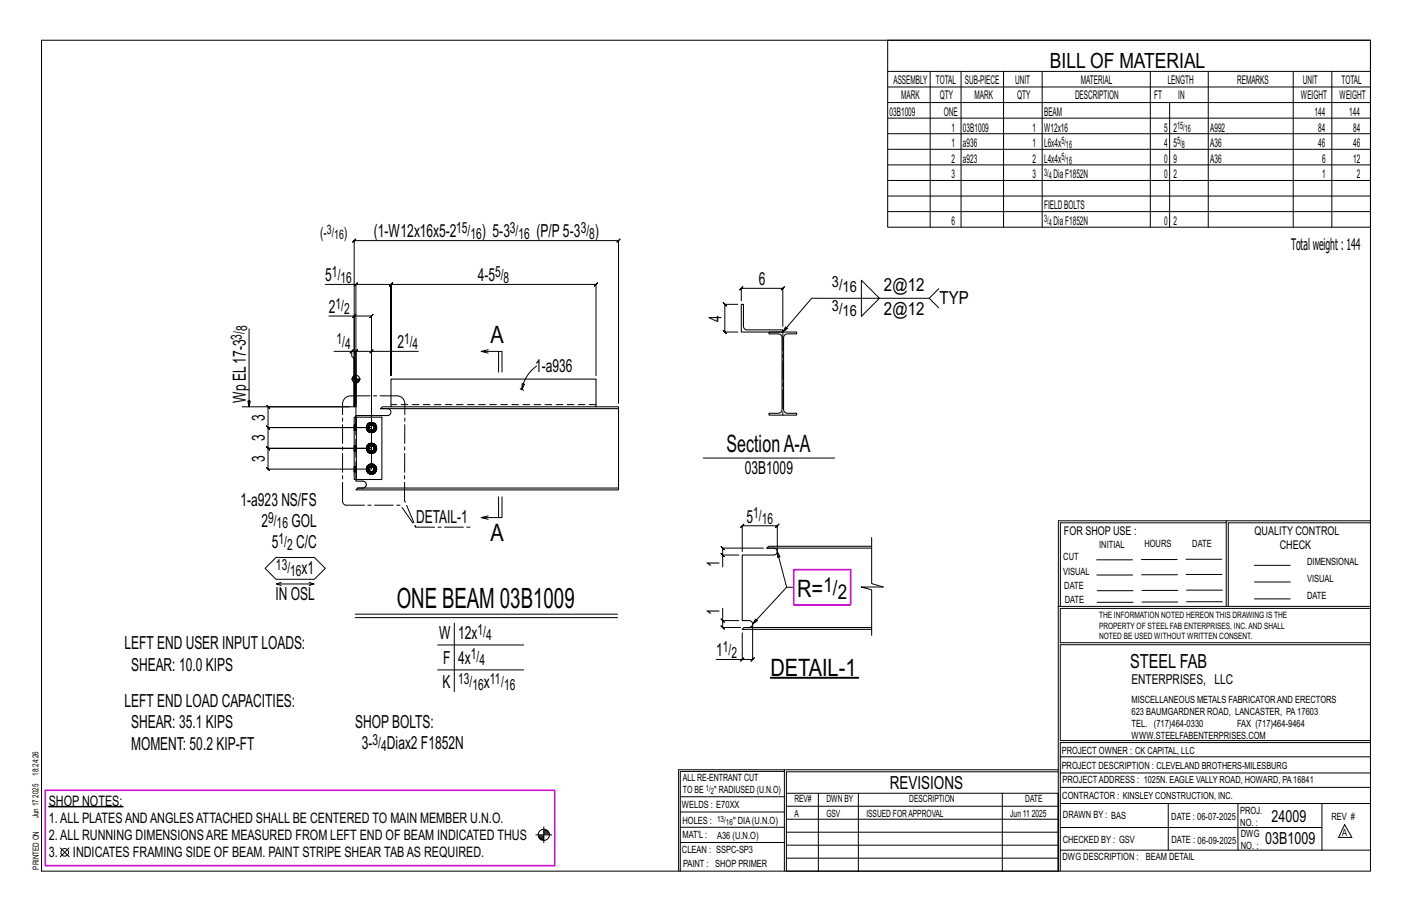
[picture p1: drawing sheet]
<svg xmlns="http://www.w3.org/2000/svg" width="432mm" height="279mm" viewBox="0 0 432 279" stroke-linecap="round" stroke-linejoin="round" font-family="sans-serif">
<path d="M235.6 207h27v.3h-27zM14.9 246.5h22.7v.2h-22.7z" fill="#000" stroke="#000" stroke-width=".31"/>
<g fill="none" stroke="#000" stroke-width=".31">
<path d="M12.7 12.3h406.4v254h-406.4zM271.5 12.3h147.6v57.2h-147.6zM271.5 21.8h147.6M271.5 26.6h147.6M271.5 31.4h147.6M271.5 36.1h147.6M284.5 21.8v47.7M293.9 21.8v47.7M306.9 21.8v47.7M318.7 21.8v47.7M351.8 21.8v47.7M357.7 31.4v38.1"/>
<path d="M369.5 21.8v47.7M395.5 21.8v47.7M407.3 21.8v47.7M271.5 40.9h147.6M271.5 45.6h147.6M271.5 50.4h147.6M271.5 55.2h147.6M271.5 59.9h147.6M271.5 64.7h147.6M99.5 86.9h9.3v37.5v-17l-.5 .5 1-1-.5 .5h4.8M100.6 96.6h7.7v27.8v-14.7l-.7-.8v-1.5h-5.5M108.3 96.6h5.3l-.5 .5 1-1-.5 .5v46.8h-31.6l.5 .5-1-1 .5 .5v-6.3l.5 .5-1-1 .5 .5h31.6h-31.6l.5 .5-1-1 .5 .5v-6.4l.5 .5-1-1 1 1-1-1 .5 .5v-6.3l.5 .5-1-1 .5 .5h24.9"/>
<path d="M108.8 96.1l-1 1zM108.8 86.9h10.8l-.5 .5 1-1-.5 .5v27.9v-27.9l-.5 .5 1-1-.5 .5h62.7l-.5 .5 1-1-.5 .5v27.9M109.3 86.4l-1 1zM225.6 93h-3.9l-.5-.5 1 1-.5-.5v8.5l-.5-.5 1 1-.5-.5h3.9M226.7 92v-3.9l-.5 .5 1-1-.5 .5h12.7l-.5 .5 1-1-.5 .5v11.7M263.4 85.7l5.5 5.5-5.5 5.5zM284.2 91.2l2.9 2.9M287.1 88.2l-2.9 3h-36l-8.8 10.3 .8-1.6 .6 .5-1.4 1.1M76.2 100.5v23.9l-.4-1.8h.7l-.3 1.8M107.1 107.9l1-1zM107.4 115.9h2.8M107.6 107.4h1.2l-.5 .5 1-1-.5 .5v23.3"/>
<path d="M107.8 115.4v.5M108 115.1v.8M108.2 114.9v1M108.4 114.8v1.1M108.6 114.7v1.2M108.8 114.5v8.8M109.1 115.9v1.1M109.3 115.9v1.1M109.5 115.9v1M109.7 115.9v.8M109.9 115.9v.5M114.1 106.9l-1 1z"/>
<path d="M127.9 107.4h-14.3v23.3h-31.6h31.6M149.3 107.9l-2.1-.5h6.3v6.4M149.3 106.9l-2.1 .5M152.5 107.4v6.4M159.1 118.7l.5 .4M159.6 119.1l.5 .3M159.7 117.3l.7 .2-.8 1.6zM164.1 111.9a11.1 11.1 0 0 0-4.5 7.2M112.1 137.1h.5M112.1 130.7h.5M112.2 136.5l.5 .2-.1 .4M112.2 130.1l.5 .2-.1 .4"/>
<path d="M112.5 138.1l.5 .4M112.5 131.8l.5 .3M112.6 137.1l.1 .4-.5 .1M112.6 130.7l.1 .4-.5 .2M112.7 136.7l.2-.4-.4-.3a1.52 1.52 0 0 0 0 2.1l.4-.3-.2-.3M112.7 130.3l.2-.3-.4-.4a1.52 1.52 0 0 0 0 2.2l.4-.4-.2-.3M112.9 137.8l.3 .2-.2 .5 .6 .1M112.9 131.4l.3 .2-.2 .5 .6 .1M113 135.6l-.5 .4M113 129.3l-.5 .3M113.2 138l.4 .1v.5l.6-.1M113.2 131.6l.4 .1v.5l.6-.1"/>
<path d="M113.6 135.5l-.6 .1 .2 .5-.3 .2M113.6 136l.4 .1 .2-.5 .5 .4-.4 .3M113.6 129.2l-.6 .1 .2 .5-.3 .2M113.6 129.7l.4 .1 .2-.5 .5 .3-.4 .4M114 136.1l.3 .2 .3 .8h.5l-.1 .5M114 129.8l.3 .2 .3 .7h.5l-.1 .6M114.2 135.6l-.6-.1v.5l-.4 .1M114.2 129.3l-.6-.1v.5l-.4 .1M114.3 137.8l.4 .3-.5 .4-.2-.5-.4 .1M114.3 131.4l.4 .4-.5 .3-.2-.5-.4 .1M114.5 137.5l.5 .1-.3 .5M114.5 131.1l.5 .2-.3 .5"/>
<path d="M114.6 137.1l-.3 .7-.3 .2M114.6 130.7l-.3 .7-.3 .2M114.7 136l.3 .5-.5 .2M114.7 129.6l.3 .5-.5 .2M115 136.5l.1 .6M115 130.1l.1 .6M189.1 123.3v-49.7l.5-.5-1 1 .5-.5h-80.8l.5-.5-1 1 .5-.5v50.8h-34.2M112.1 143.4h.5M112.2 142.8l.5 .2-.1 .4M112.5 144.5l.5 .3M112.6 143.4l.1 .4-.5 .2M112.7 143l.2-.3-.4-.4a1.52 1.52 0 0 0 0 2.2l.4-.4-.2-.3"/>
<path d="M112.9 144.1l.3 .2-.2 .5 .6 .1M113 142l-.5 .3M113.2 144.3l.4 .1v.5l.6-.1M113.6 141.9l-.6 .1 .2 .5-.3 .2M113.6 142.4l.4 .1 .2-.5 .5 .3-.4 .4M114 142.5l.3 .2 .3 .7h.5l-.1 .6M114.2 142l-.6-.1v.5l-.4 .1M114.3 144.1l.4 .4-.5 .3-.2-.5-.4 .1M114.5 143.8l.5 .2-.3 .5M114.6 143.4l-.3 .7-.3 .2M114.7 142.3l.3 .5-.5 .2M115 142.8l.1 .6"/>
<path d="M149.3 157.7l-2.1 .5M152.5 151.9v6.3M153.5 151.9v6.3h-6.3l2.1 .5M215 140h40.3M375 159.8h-50.7v25.6M375 159.2h-51.3l-.1 107.1M419.1 159.2h-44.1v26.2M419.1 159.8h-43.5v25.6M81.1 173.7l3.3-3.3h11.7l3.4 3.3-3.4 3.4h-11.7zM84.6 178.5h11.4l-1.4 .5M86 178l-1.4 .5 1.4 .5M94.6 178l1.4 .5"/>
<path d="M220.5 169.2l1 1zM225.9 169.7h-4.9v3.6M227 168.6v-7.9l-.5 .5 1-1-.5 .5h10.7l-.5 .5 1-1-.5 .5v7.9l2.9 10.9M233.5 167.6h-12.5l-.5-.5 1 1-.5-.5v2.1M237.7 168.6l.8 1.6-.7 .2zM242.7 179.5h-2.1l-10.4 11.3 .9-1.6 .5 .5-1.4 1.1v10.8l.5-.5-1 1 .5-.5h-3.2M266.6 164.3v14.1l3.5 1h-6.8l3.3 .9v13.9M335.4 171.1h10.9M335.4 175.8h11M349 171h11M349.1 175.7h11M362.7 171h10.9"/>
<path d="M362.7 175.6h11M383.6 172.8h11M383.6 177.9h11M108.6 187.7h80.2M108.6 188.8h80.2M133.8 197.2h26.3M138.9 190.5v20.9M220.5 189.2l1 1zM221 185.9v3.8h4.9M221 189.7v2.1l-.5-.5 1 1-.5-.5h5.5M227 193.4v8.2h-8M323.7 185.4h95.4"/>
<path d="M335.5 184.1h11M335.5 180.6h11M349.2 184h11M349.2 180.5h11M362.9 180.4h10.9M362.9 184h10.9M383.6 183.1h11M419.1 186h-94.9v10.5h94.9M419.1 197.1h-94.9v29.3h94.9v.6h-94.9v39.3M133.8 204.8h26.3M227 201.6l.5-.5-1 1zM239.9 235.8h-31.9v30.5"/>
<path d="M239.9 235.3h-32.4v31M323.6 235.3h-83.7v31M323.6 235.9h-83.1v6.6M324.2 236.3h94.9M324.2 231.4h94.9M18.4 259.2l2.7 2.7M21.1 259.2l-2.7 2.7M163.8 255.2h5M164.6 255.5h1.7M164.7 255.8h1.6M164.8 256.1h1.5M165 256.4h1.3"/>
<path d="M165.4 256.6h.9M166.3 252.8v4.9M166.3 254.1h1.3M166.3 253.8h.9M166.3 254.6h1.6M166.3 254.3h1.5M166.3 254.9h1.7M208 252.9h31.9M208 257.5h31.9M208 243.6h31.9M208 248.2h31.9M240.5 242.5h83.1v23.8h-83.1z"/>
<path d="M240.5 258.4h83.1M240.5 254.4h83.1M240.5 250.4h83.1M240.5 246.5h83.1M250.3 242.5v23.8M262.5 242.5v23.8M306.5 242.5v23.8M324.2 253h80.1M324.2 245.6h94.9M324.2 259.9h94.9M324.2 240.7h94.9M357.3 245.6v14.3"/>
<path d="M378.6 245.6v14.3M404.3 245.6v14.3M411.2 252.1l2.2 3.9h-4zM240.5 262.3h83.1"/>
<circle cx="108.8" cy="115.9" r="1.16"/>
<circle cx="166.3" cy="255.2" r="1.71"/>
<circle cx="19.8" cy="260.6" r="1.17"/>
</g>
<path d="M242.7 174.1h17.4v10.8h-17.4zM13.8 241.6h155.8v23h-155.8z" fill="none" stroke="#f0f" stroke-width=".5"/>
<g fill="none" stroke="#000" stroke-width=".32">
<path d="M226.7 93h.7v6.8a1.06 1.06 0 0 0 1 1h11v.7h-12.7zM119.6 115.9h62.7v8.5h-62.7zM235.2 101.5h8.4v.6h-2.8a1.16 1.16 0 0 0-1.2 1.1v22a1.16 1.16 0 0 0 1.2 1.1h2.8v.6h-8.4v-.6h2.8a1.16 1.16 0 0 0 1.2-1.1v-22a1.16 1.16 0 0 0-1.2-1.1h-2.8zM108.3 127.5h.7v19.1h-.7zM109 127.5h7.8v19.1h-7.8M116.4 124.9h2.1a1.06 1.06 0 0 1 1.1 1.1 1.06 1.06 0 0 1-1.1 1h-9.7v.5M119.6 124.4h-2.7l-.5 .5M182.3 124.4h6.8v.5h-72.7M189.1 124.9v24.3M108.8 146.6v.5h2.2a1.06 1.06 0 0 1 1 1 1.06 1.06 0 0 1-1 1.1h-1.6M109.4 149.2h79.7v.6h-80.3zM234.5 167.6h2.1a1.06 1.06 0 0 1 1.1 1 1.06 1.06 0 0 1-1.1 1.1h-9.6v20h2.1a1.06 1.06 0 0 1 1.1 1.1 1.06 1.06 0 0 1-1.1 1h-1.6"/>
<path d="M266.6 167h-31.5l-.6 .5 32.1 .1M266.6 191.8h-39.1l-.5 .6h39.6"/>
</g>
<g fill="none" stroke="#000" stroke-width=".31" stroke-dasharray="2 1.4">
<path d="M108.3 137.8l.7 .1zM108.3 137.8v-.1M108.3 137.4v.3h.7v.1M108.3 137.1v-.4h.7v.4M108.3 136.7v-.3h.7v.3M108.3 136.4v-.1h.7v.1M108.3 136.3h.7M108.3 131.5l.7 .1zM108.3 131.5v-.2M108.3 131v.3h.7v.2M108.3 130.7v-.3h.7v.3M108.3 130.4v-.3h.7v.3"/>
<path d="M108.3 130.1v-.2h.7v.2M108.3 129.9h.7M108.8 127.5v19.1M109 137.4v-.3h-.7v.3h.7v.3M109 131v-.3h-.7v.3h.7v.3M112 137.1l.1 .6zM112 130.7l.1 .6zM112.1 137.1l.1 .5zM112.1 137.1l.7-1.4-.7 1.4 .7 1.3-.7-1.3h.5M112.1 130.7l.1 .6zM112.1 130.7l.7-1.3-.7 1.3 .7 1.3-.7-1.3h.5M112.1 136.4l-.1 .7z"/>
<path d="M112.1 137.7l.4 .5zM112.1 130.1l-.1 .6zM112.1 131.3l.4 .5zM112.2 137.6l.5-.1-.1-.4M112.2 136.5l.5 .2-.1 .4M112.2 131.3l.5-.2-.1-.4M112.2 130.1l.5 .2-.1 .4M112.5 135.9l-.4 .5zM112.5 138.2l.5 .3zM112.5 135.9l.5-.3zM112.5 129.6l-.4 .5zM112.5 131.8l.5 .4z"/>
<path d="M112.5 129.6l.5-.4zM112.5 138.1l.5 .4zM112.5 138.1l.5 .4M112.5 136l.5-.4zM112.5 136l.5-.4M112.5 131.8l.5 .3zM112.5 131.8l.5 .3M112.5 129.6l.5-.3zM112.5 129.6l.5-.3M112.7 137.5l.5 .5M112.7 136.7l.5-.6M112.7 131.1l.5 .5"/>
<path d="M112.7 130.3l.5-.5M112.8 137.1l.1 .4zM112.8 130.7l.1 .4zM112.8 138.4h1.6zM112.8 135.7h1.6zM112.8 132h1.6zM112.8 129.4h1.6zM112.9 136.3l-.4-.3-.4 1.1 .1-.6v1.1l.3 .5-.3-.5 .3 .5 .4-.3M112.9 130l-.4-.4-.4 1.1 .1-.6v1.2l.3 .5-.3-.5 .3 .5 .4-.4M112.9 136.7l-.1 .4zM112.9 137.5l.3 .2zM112.9 136.7l.3-.3z"/>
<path d="M112.9 130.3l-.1 .4zM112.9 131.1l.3 .3zM112.9 130.3l.3-.3zM113 138.5l.6 .1zM113 135.6l.6-.1zM113 132.2l.6 .1zM113 129.2l.6-.1zM113.2 138l.4 .1v.5l-.6-.1 .6 .1-.6-.1zM113.2 137.7l.4 .1zM113.2 136.4l.4-.1zM113.2 131.6l.4 .1v.5l-.6-.1 .6 .1-.6-.1zM113.2 131.4l.4 .1z"/>
<path d="M113.2 130l.4-.1zM113.6 135.5l-.6 .1 .6-.1-.6 .1 .2 .5 .4-.1M113.6 138.6l.6-.1zM113.6 138.6l.6-.1M113.6 138.1l.4-.1 .2 .5M113.6 137.8l.4-.1zM113.6 136.3l.4 .1zM113.6 135.5l.6 .1-.6-.1 .6 .1-.2 .5-.4-.1zM113.6 135.5l.6 .1zM113.6 129.2l-.6 .1 .6-.1-.6 .1 .2 .5 .4-.1M113.6 132.3l.6-.1zM113.6 132.2l.6-.1z"/>
<path d="M113.6 132.2l.6-.1M113.6 131.7l.4-.1 .2 .5M113.6 131.5l.4-.1zM113.6 129.9l.4 .1zM113.6 129.2l.6 .1-.6-.1 .6 .1-.2 .5-.4-.1zM113.6 129.1l.6 .1zM114 138l.3-.2M114 137.7l.3-.2zM114 136.4l.3 .3zM114 136.1l.3 .2M114 131.6l.3-.2M114 131.4l.3-.3z"/>
<path d="M114 130l.3 .3zM114 129.8l.3 .2M114.2 138.5l.5-.4zM114.2 138.5l.5-.4M114.2 135.6l.5 .4zM114.2 135.6l.5 .4M114.2 132.1l.5-.3zM114.2 132.1l.5-.3M114.2 129.3l.5 .3zM114.2 129.3l.5 .3M114.2 138.5l.5-.3zM114.2 135.6l.5 .3z"/>
<path d="M114.2 132.2l.5-.4zM114.2 129.2l.5 .4zM114.3 136.7l.1 .4zM114.3 130.3l.1 .4zM114.4 135.7l.7 1.4zM114.4 129.4l.7 1.3zM114.4 137.1l-.1 .4zM114.4 130.7l-.1 .4zM114.5 137.5l.5 .1-.3 .5M114.5 136.7l.5-.2-.3-.5M114.5 131.1l.5 .2-.3 .5M114.5 130.3l.5-.2-.3-.5"/>
<path d="M114.7 138.1l-.4-.3 .3-.7M114.7 136l-.4 .3 .3 .8h.5l-.1 .5M114.7 131.8l-.4-.4 .3-.7M114.7 129.6l-.4 .4 .3 .7h.5l-.1 .6M114.7 135.9l.4 .5zM114.7 129.6l.4 .5zM115 136.5l.1 .6zM115 136.5l.1 .6M115 130.1l.1 .6zM115 130.1l.1 .6M115.1 137.7l-.4 .5zM115.1 136.4l.1 .7z"/>
<path d="M115.1 131.3l-.4 .5zM115.1 130.1l.1 .6zM115.1 137.1l-.7 1.3zM115.1 130.7l-.7 1.3zM115.2 137.1l-.1 .6zM115.2 130.7l-.1 .6zM182.3 123.7h-62.7M108.3 144.2l.7 .1zM108.3 144.2v-.2M108.3 143.7v.3h.7v.2M108.3 143.4v-.3h.7v.3M108.3 143.1v-.3h.7v.3"/>
<path d="M108.3 142.8v-.2h.7v.2M108.3 142.6h.7M109 143.7v-.3h-.7v.3h.7v.3M112 143.4l.1 .6zM112.1 143.4l.1 .6zM112.1 143.4l.7-1.3-.7 1.3 .7 1.3-.7-1.3h.5M112.1 142.8l-.1 .6zM112.1 144l.4 .5zM112.2 144l.5-.2-.1-.4M112.2 142.8l.5 .2-.1 .4M112.5 142.3l-.4 .5zM112.5 144.5l.5 .4z"/>
<path d="M112.5 142.3l.5-.4zM112.5 144.5l.5 .3zM112.5 144.5l.5 .3M112.5 142.3l.5-.3zM112.5 142.3l.5-.3M112.7 143.8l.5 .5M112.7 143l.5-.5M112.8 143.4l.1 .4zM112.8 144.7h1.6zM112.8 142.1h1.6zM112.9 142.7l-.4-.4-.4 1.1 .1-.6v1.2l.3 .5-.3-.5 .3 .5 .4-.4M112.9 143l-.1 .4z"/>
<path d="M112.9 143.8l.3 .3zM112.9 143l.3-.3zM113 144.9l.6 .1zM113 141.9l.6-.1zM113.2 144.3l.4 .1v.5l-.6-.1 .6 .1-.6-.1zM113.2 144.1l.4 .1zM113.2 142.7l.4-.1zM113.6 141.9l-.6 .1 .6-.1-.6 .1 .2 .5 .4-.1M113.6 145l.6-.1zM113.6 144.9l.6-.1zM113.6 144.9l.6-.1M113.6 144.4l.4-.1 .2 .5"/>
<path d="M113.6 144.2l.4-.1zM113.6 142.6l.4 .1zM113.6 141.9l.6 .1-.6-.1 .6 .1-.2 .5-.4-.1zM113.6 141.8l.6 .1zM114 144.3l.3-.2M114 144.1l.3-.3zM114 142.7l.3 .3zM114 142.5l.3 .2M114.2 144.8l.5-.3zM114.2 144.8l.5-.3M114.2 142l.5 .3zM114.2 142l.5 .3"/>
<path d="M114.2 144.9l.5-.4zM114.2 141.9l.5 .4zM114.3 143l.1 .4zM114.4 142.1l.7 1.3zM114.4 143.4l-.1 .4zM114.5 143.8l.5 .2-.3 .5M114.5 143l.5-.2-.3-.5M114.7 144.5l-.4-.4 .3-.7M114.7 142.3l-.4 .4 .3 .7h.5l-.1 .6M114.7 142.3l.4 .5zM115 142.8l.1 .6zM115 142.8l.1 .6"/>
<path d="M115.1 144l-.4 .5zM115.1 142.8l.1 .6zM115.1 143.4l-.7 1.3zM115.2 143.4l-.1 .6z"/>
</g>
<path d="M239.4 101.5v25.4M107.4 121a2.5 2.5 0 0 0-2.6 2.4M107.4 121h14M123.8 123.4a2.38 2.38 0 0 0-2.4-2.4M104.8 153.2v-29.8M104.8 153.2l.3 .8 .6 .4M105.7 154.4h16.8l4.7 6.7-3.4-7.9M123.7 153.2l.1-29.8M127.2 161.1h16.9" fill="none" stroke="#000" stroke-width=".31" stroke-dasharray="5.8 1 1 1"/>
<text font-size="8.6" x="121.3" y="185.8">ONE BEAM 03B1009</text>
<g font-size="7.3">
<text x="149.9" y="105">A</text>
<text x="222.2" y="138.3">SectionA-A</text>
<text x="149.9" y="165.4">A</text>
<text x="243.8" y="182.6">R=</text>
<text x="235.6" y="206.7">DETAIL-1</text>
</g>
<text font-size="6.4" x="321.1" y="20.7">BILL OF MATERIAL</text>
<g font-size="6.2">
<text x="251.8" y="180.9">1/</text>
<text x="256.2" y="183.1">2</text>
</g>
<text font-size="5.9" x="345.6" y="204.1">STEEL FAB</text>
<g font-size="5.5">
<text x="114.3" y="72.6">(1-W12x16x5-2</text>
<text x="147.3" y="72.6">) 5-3</text>
<text x="164.1" y="72.6">(P/P5-3</text>
<text x="182" y="72.6">)</text>
<text x="99.5" y="86">5</text>
<text x="146.1" y="86">4-5</text>
<text x="232" y="87.1">6</text>
<text x="270.3" y="88.9">2@12</text>
<text x="100.6" y="95.6">2</text>
<text x="287.3" y="93">TYP</text>
<text x="220.7" y="98.3" transform="rotate(-90 220.7 98.3)">4</text>
<text x="270.3" y="96.3">2@12</text>
<text x="121.5" y="106.4">2</text>
<text x="163.6" y="113.7">1-a936</text>
<text x="75.2" y="123.3" transform="rotate(-90 75.2 123.3)">Wp EL17-3</text>
<text x="81" y="128.6" transform="rotate(-90 81 128.6)">3</text>
<text x="81" y="134.9" transform="rotate(-90 81 134.9)">3</text>
<text x="81" y="141.3" transform="rotate(-90 81 141.3)">3</text>
<text x="227.8" y="145">03B1009</text>
<text x="73.5" y="154.5">1-a923 NS/FS</text>
<text x="79.9" y="161.1">2</text>
<text x="89.1" y="161.1">GOL</text>
<text x="127.3" y="160">DETAIL-1</text>
<text x="228.3" y="159.7">5</text>
<text x="83.1" y="167.6">5</text>
<text x="90.5" y="167.6">C/C</text>
<text x="220" y="173.3" transform="rotate(-90 220 173.3)">1</text>
<text x="92.2" y="175.5">x1</text>
<text x="84.2" y="183.5">IN OSL</text>
<text x="220" y="188" transform="rotate(-90 220 188)">1</text>
<text x="134.3" y="195.2">W</text>
<text x="140.1" y="195.2">12x</text>
<text x="38.1" y="198.4">LEFT END USER INPUT LOADS:</text>
<text x="135.5" y="202.8">F</text>
<text x="140.1" y="202.8">4x</text>
<text x="219" y="200.6">1</text>
<text x="40.1" y="205">SHEAR: 10.0 KIPS</text>
<text x="135.3" y="210.5">K</text>
<text x="148" y="210.5">x</text>
<text x="38.1" y="216.1">LEFT END LOAD CAPACITIES:</text>
<text x="40.1" y="222.6">SHEAR: 35.1 KIPS</text>
<text x="108.6" y="222.6">SHOPBOLTS:</text>
<text x="40.1" y="229.1">MOMENT: 50.2 KIP-FT</text>
<text x="110.7" y="229.1">3-</text>
<text x="118.3" y="229.1">Diax2 F1852N</text>
<text x="272.2" y="241.1">REVISIONS</text>
</g>
<g font-size="5.1">
<text x="388.9" y="251.3">24009</text>
<text x="386.9" y="258.1">03B1009</text>
</g>
<text font-size="4.9" x="394.8" y="76.4">Totalweight : 144</text>
<g font-size="4.7">
<text x="139.5" y="71.3">15/</text>
<text x="155.9" y="71.3">3/</text>
<text x="177.6" y="71.3">3/</text>
<text x="97.9" y="72.7">(-</text>
<text x="105.2" y="72.7">)</text>
<text x="143.8" y="73">16</text>
<text x="158.5" y="73">16</text>
<text x="180.2" y="73">8</text>
<text x="101.5" y="84.7">1/</text>
<text x="104.1" y="86.4">16</text>
<text x="151.4" y="84.7">5/</text>
<text x="154" y="86.4">8</text>
<text x="254.4" y="87.7">3/</text>
<text x="257.7" y="89.4">16</text>
<text x="102.6" y="94.4">1/</text>
<text x="254.4" y="95">3/</text>
<text x="75.6" y="101.2" transform="rotate(-90 75.6 101.2)">8</text>
<text x="105.2" y="96">2</text>
<text x="257.7" y="96.7">16</text>
<text x="73.9" y="103.8" transform="rotate(-90 73.9 103.8)">3/</text>
<text x="102.9" y="105.2">1/</text>
<text x="105.5" y="106.8">4</text>
<text x="123.6" y="105.2">1/</text>
<text x="126.2" y="106.8">4</text>
<text x="82" y="159.8">9/</text>
<text x="84.6" y="161.5">16</text>
<text x="230.3" y="158.5">1/</text>
<text x="232.9" y="160.1">16</text>
<text x="85.2" y="166.3">1/</text>
<text x="87.8" y="168">2</text>
<text x="84.4" y="174.3">13/</text>
<text x="88.8" y="175.9">16</text>
<text x="146.1" y="194">1/</text>
<text x="148.7" y="195.6">4</text>
<text x="144" y="201.6">1/</text>
<text x="146.6" y="203.3">4</text>
<text x="221.1" y="199.4">1/</text>
<text x="223.7" y="201">2</text>
<text x="140.1" y="209.2">13/</text>
<text x="149.8" y="209.2">11/</text>
<text x="144.5" y="210.9">16</text>
<text x="154.2" y="210.9">16</text>
<text x="113.9" y="227.9">3/</text>
<text x="116.6" y="229.5">4</text>
</g>
<g font-size="4.4">
<text x="14.9" y="251.5">1.ALL PLATESANDANGLESATTACHED SHALL BE CENTERED TO MAIN MEMBER U.N.O.</text>
<text x="14.9" y="246.3">SHOP NOTES:</text>
<text x="14.9" y="256.7">2.ALL RUNNING DIMENSIONSARE MEASURED FROM LEFT END OF BEAM INDICATED THUS</text>
<text x="14.9" y="262">3.</text>
<text x="22.3" y="262">INDICATES FRAMING SIDE OF BEAM. PAINT STRIPE SHEAR TABAS REQUIRED.</text>
</g>
<text font-size="4.2" x="346" y="209.1">ENTERPRISES, LLC</text>
<g font-size="4">
<text x="100" y="71.7">3/</text>
<text x="102.2" y="73.1">16</text>
</g>
<g font-size="3.7">
<text x="273.2" y="25.6">ASSEMBLY</text>
<text x="286.2" y="25.6">TOTAL</text>
<text x="295.1" y="25.6">SUB-PIECE</text>
<text x="310.4" y="25.6">UNIT</text>
<text x="330.5" y="25.6">MATERIAL</text>
<text x="357.1" y="25.6">LENGTH</text>
<text x="378.3" y="25.6">REMARKS</text>
<text x="398.4" y="25.6">UNIT</text>
<text x="410.2" y="25.6">TOTAL</text>
<text x="272.1" y="35.5">03B1009</text>
<text x="275.6" y="30.4">MARK</text>
<text x="287.4" y="30.4">QTY</text>
<text x="288.6" y="35.5">ONE</text>
<text x="298" y="30.4">MARK</text>
<text x="311" y="30.4">QTY</text>
<text x="319.3" y="35.5">BEAM</text>
<text x="328.7" y="30.4">DESCRIPTION</text>
<text x="353" y="30.4">FT</text>
<text x="360.3" y="30.4">IN</text>
<text x="397.8" y="30.4">WEIGHT</text>
<text x="402" y="35.5">144</text>
<text x="409.6" y="30.4">WEIGHT</text>
<text x="412.6" y="35.5">144</text>
<text x="290.9" y="40.2">1</text>
<text x="294.5" y="40.2">03B1009</text>
<text x="315.8" y="40.2">1</text>
<text x="319.3" y="40.2">W12x16</text>
<text x="356" y="40.2">5</text>
<text x="358.9" y="40.2">2</text>
<text x="370.1" y="40.2">A992</text>
<text x="403.2" y="40.2">84</text>
<text x="413.8" y="40.2">84</text>
<text x="290.9" y="45">1</text>
<text x="294.5" y="45">a936</text>
<text x="315.8" y="45">1</text>
<text x="319.3" y="45">L6x4x</text>
<text x="356" y="45">4</text>
<text x="358.9" y="45">5</text>
<text x="370.1" y="45">A36</text>
<text x="403.2" y="45">46</text>
<text x="413.8" y="45">46</text>
<text x="290.9" y="49.7">2</text>
<text x="294.5" y="49.7">a923</text>
<text x="315.8" y="49.7">2</text>
<text x="319.3" y="49.7">L4x4x</text>
<text x="356" y="49.7">0</text>
<text x="358.9" y="49.7">9</text>
<text x="370.1" y="49.7">A36</text>
<text x="404.3" y="49.7">6</text>
<text x="413.8" y="49.7">12</text>
<text x="290.9" y="54.5">3</text>
<text x="315.8" y="54.5">3</text>
<text x="322.2" y="54.5">DiaF1852N</text>
<text x="356" y="54.5">0</text>
<text x="358.9" y="54.5">2</text>
<text x="404.3" y="54.5">1</text>
<text x="415" y="54.5">2</text>
<text x="319.3" y="64">FIELDBOLTS</text>
<text x="290.9" y="68.8">6</text>
<text x="322.2" y="68.8">DiaF1852N</text>
<text x="356" y="68.8">0</text>
<text x="358.9" y="68.8">2</text>
<text x="325.3" y="163.4">FOR SHOP USE :</text>
<text x="383.7" y="163.4">QUALITY CONTROL</text>
<text x="391.4" y="167.8">CHECK</text>
</g>
<g font-size="3.1">
<text x="360" y="39.4">15/</text>
<text x="362.3" y="40.5">16</text>
<text x="324.6" y="44.1">5/</text>
<text x="326" y="45.3">16</text>
<text x="360" y="44.1">5/</text>
<text x="361.4" y="45.3">8</text>
<text x="319.3" y="53.7">3/</text>
<text x="324.6" y="48.9">5/</text>
<text x="326" y="50">16</text>
<text x="320.7" y="54.8">4</text>
<text x="319.3" y="68">3/</text>
<text x="320.7" y="69.1">4</text>
<text x="336.2" y="167.4">INITIAL</text>
<text x="350" y="167.1">HOURS</text>
<text x="364.6" y="167.2">DATE</text>
<text x="325.2" y="171.3">CUT</text>
<text x="399.8" y="172.8">DIMENSIONAL</text>
<text x="325.1" y="175.8">VISUAL</text>
<text x="399.8" y="177.9">VISUAL</text>
<text x="325.5" y="180">DATE</text>
<text x="325.7" y="184.4">DATE</text>
<text x="399.8" y="183.1">DATE</text>
<text x="346" y="215">MISCELLANEOUS METALS FABRICATORAND ERECTORS</text>
<text x="346" y="218.6">623 BAUMGARDNER ROAD, LANCASTER, PA17603</text>
<text x="346" y="225.8">WWW.STEELFABENTERPRISES.COM</text>
<text x="346" y="222.2">TEL. (717)464-0330</text>
<text x="378.3" y="222.2">FAX (717)464-9464</text>
<text x="324.7" y="230.5">PROJECT OWNER : CK CAPITAL, LLC</text>
<text x="208.8" y="238.8">ALL RE-ENTRANT CUT</text>
<text x="324.7" y="235.1">PROJECT DESCRIPTION : CLEVELAND BROTHERS-MILESBURG</text>
<text x="324.9" y="239.5">PROJECTADDRESS : 1025N. EAGLE VALLY ROAD, HOWARD, PA16841</text>
<text x="208.8" y="242.5">TO BE</text>
<text x="218.4" y="242.5">&quot; RADIUSED (U.N.O)</text>
<text x="242.9" y="245.3">REV#</text>
<text x="252.7" y="245.3">DWN BY</text>
<text x="278.1" y="245.3">DESCRIPTION</text>
<text x="313.5" y="245.3">DATE</text>
<text x="324.9" y="244.2">CONTRACTOR : KINSLEY CONSTRUCTION, INC.</text>
<text x="208.5" y="247">WELDS : E70XX</text>
<text x="208.7" y="251.7">HOLES :</text>
<text x="224.2" y="251.8">&quot; DIA(U.N.O)</text>
<text x="242.9" y="249.9">A</text>
<text x="252.7" y="249.9">GSV</text>
<text x="264.9" y="249.9">ISSUED FORAPPROVAL</text>
<text x="309" y="249.9">Jun 11</text>
<text x="315.5" y="249.9">2025</text>
<text x="325.1" y="250">DRAWN BY : BAS</text>
<text x="358.2" y="250.5">DATE : 06-07-2025</text>
<text x="379.3" y="248.9">PROJ.</text>
<text x="407.2" y="250.5">REV #</text>
<text x="208.7" y="256.3">MAT'L :</text>
<text x="219.3" y="256.4">A36 (U.N.O)</text>
<text x="325" y="257.6">CHECKED BY : GSV</text>
<text x="358.3" y="257.7">DATE : 06-09-2025</text>
<text x="379.3" y="252.5">NO. :</text>
<text x="379.5" y="255.9">DWG</text>
<text x="410.5" y="255.5">A</text>
<text x="208.6" y="260.7">CLEAN : SSPC-SP3</text>
<text x="324.9" y="262.9">DWG DESCRIPTION :</text>
<text x="350.4" y="263">BEAM DETAIL</text>
<text x="379.5" y="259.5">NO. :</text>
<text x="208.9" y="265">PAINT : SHOP PRIMER</text>
</g>
<g font-size="2.7">
<text x="336.1" y="189">THE INFORMATION NOTED HEREON THIS DRAWING IS THE</text>
<text x="336.1" y="195.4">NOTED BE USED WITHOUT WRITTEN CONSENT.</text>
<text x="336.1" y="192.2">PROPERTY OF STEEL FAB ENTERPRISES, INC.AND SHALL</text>
</g>
<g font-size="2.6">
<text x="215.9" y="241.8">1/</text>
<text x="217.4" y="242.7">2</text>
<text x="219.3" y="251.1">13/</text>
<text x="222" y="252.1">16</text>
</g>
<g font-size="2.5">
<text x="11.7" y="237.1" transform="rotate(-90 11.7 237.1)">18:24:26</text>
<text x="11.8" y="243.8" transform="rotate(-90 11.8 243.8)">2025</text>
<text x="11.8" y="250.1" transform="rotate(-90 11.8 250.1)">Jun 17</text>
<text x="11.9" y="265.8" transform="rotate(-90 11.9 265.8)">PRINTED ON</text>
</g>
</svg>
